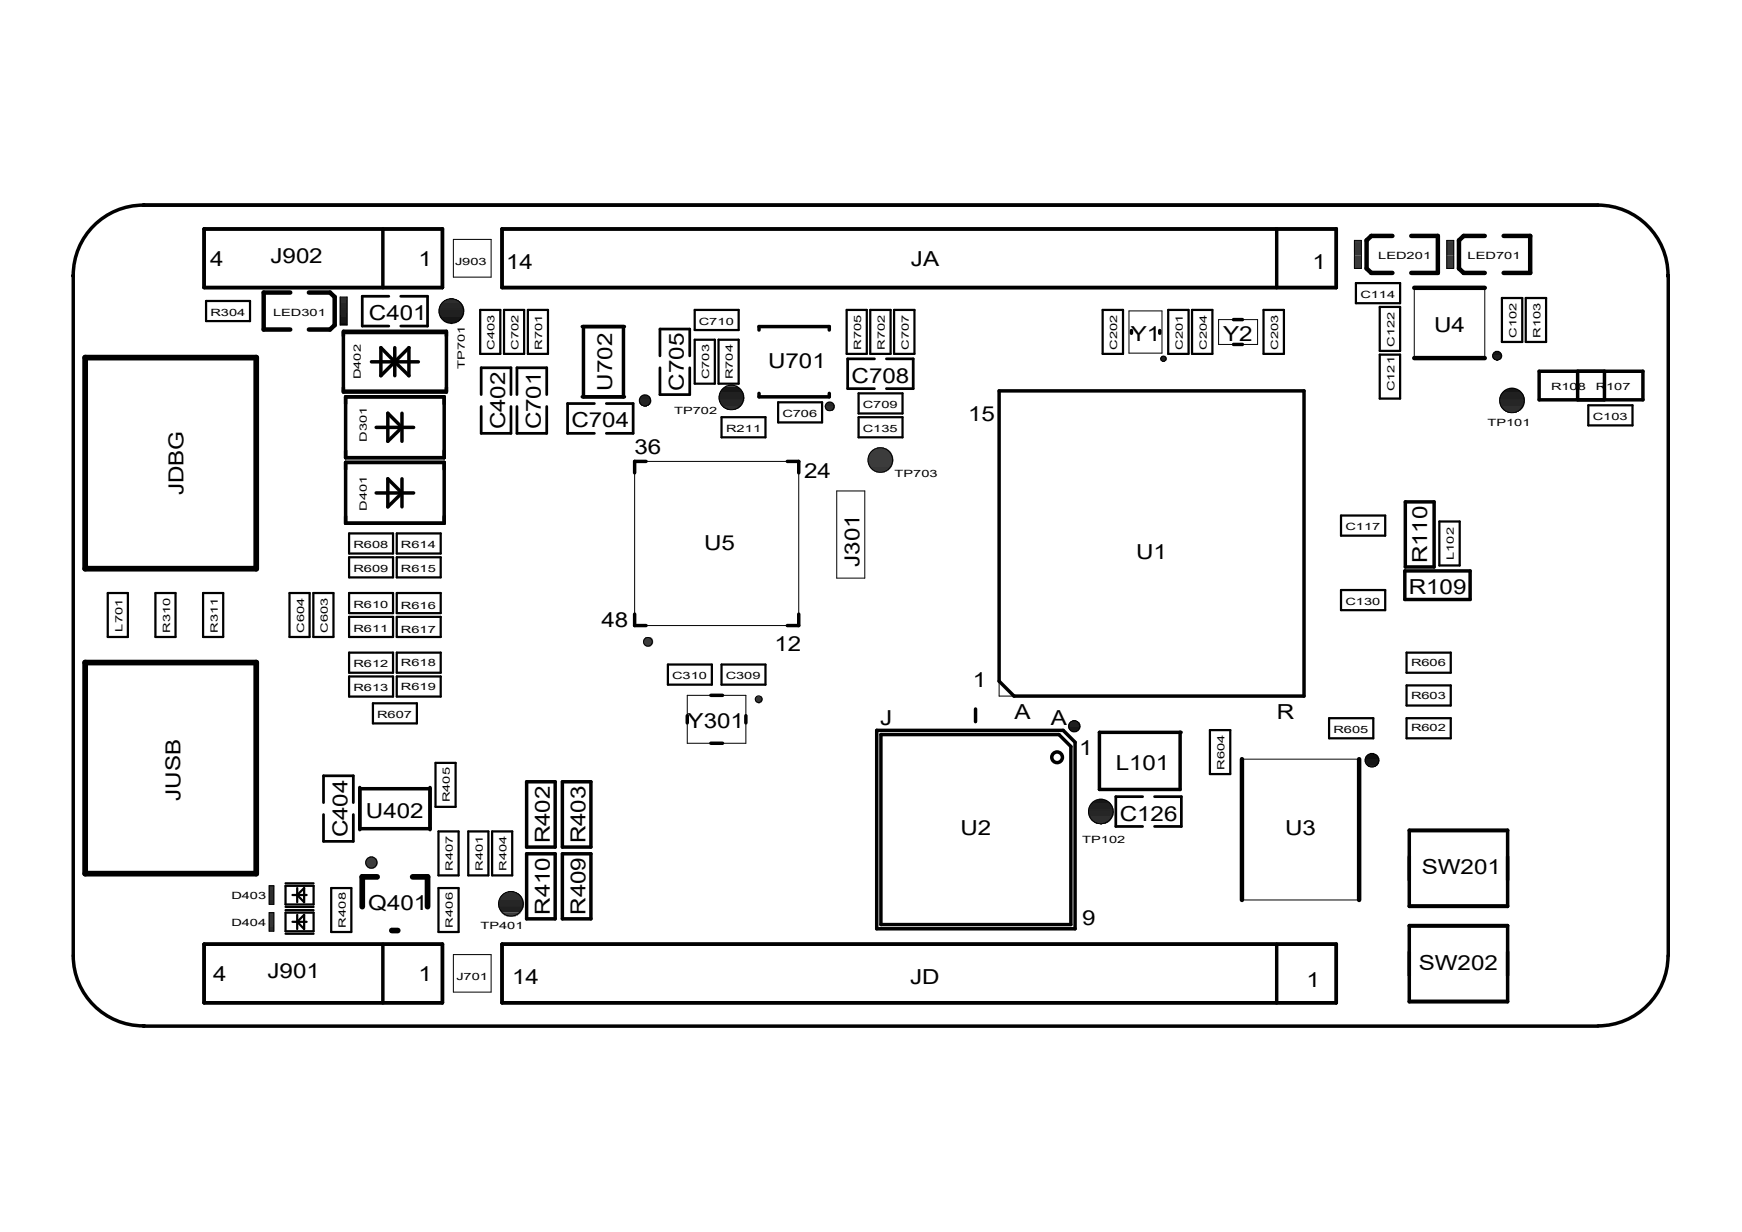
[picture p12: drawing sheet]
<svg xmlns="http://www.w3.org/2000/svg" width="297mm" height="210mm" viewBox="0 0 297 210" stroke-linecap="round" stroke-linejoin="round" font-family="sans-serif">
<g fill="none" stroke="#000" stroke-width=".17">
<path d="M58 55.3h1.2M58 55.2h1.2M58 55h1.2M58 54.8h1.2M58 54.7h1.2M58 54.5h1.2M58 54.3h1.2M58 54.1h1.2M58 54h1.2M58 53.8h1.2M58 53.6h1.2M58 53.5h1.2"/>
<path d="M58 53.3h1.2M58 53.1h1.2M58 53h1.2M58 52.8h1.2M58 52.6h1.2M58 52.5h1.2M58 52.3h1.2M58 52.1h1.2M58 51.9h1.2M58 51.8h1.2M58 51.6h1.2M58 51.4h1.2"/>
<path d="M58 51.3h1.2M58 51.1h1.2M58 50.9h1.2M58 50.8h1.2M58 50.6h1.2v4.8h-1.2zM74.8 53.3h4.3M74.8 53.1h4.3M74.8 53h4.3M74.8 52.8h4.3M74.9 53.5h4.2M74.9 52.6h4.2M74.9 53.6h4.1"/>
<path d="M74.9 52.5h4.1M75 52.3h4M75 53.8h4M75.1 54h3.8M75.1 52.1h3.8M75.1 54.1h3.7M75.1 51.9h3.7M75.3 54.3h3.4M75.3 51.8h3.4M75.4 51.6h3.2M75.4 54.5h3.1M75.6 51.4h2.8"/>
<path d="M75.6 54.7h2.8M75.8 51.3h2.4M75.8 54.8h2.3M76.1 51.1h1.8M76.2 55h1.6M76.7 50.9h.6M76.9 55.2h.2M77.3 40.8h6.4v6.4h-6.4zM192.5 53h5.6v7.2h-5.6zM207.8 54.5h6.6v4.2h-6.6zM230.9 45.7h1.2M230.9 45.5h1.2"/>
<path d="M230.9 45.3h1.2M230.9 45.2h1.2M230.9 45h1.2M230.9 44.8h1.2M230.9 44.7h1.2M230.9 44.5h1.2M230.9 44.3h1.2M230.9 44.2h1.2M230.9 44h1.2M230.9 43.8h1.2M230.9 43.6h1.2M230.9 43.4h1.2"/>
<path d="M230.9 43.3h1.2M230.9 43.1h1.2M230.9 42.9h1.2M230.9 42.8h1.2M230.9 42.6h1.2M230.9 42.4h1.2M230.9 42.2h1.2M230.9 42.1h1.2M230.9 41.9h1.2M230.9 41.7h1.2M230.9 41.6h1.2M230.9 41.4h1.2"/>
<path d="M230.9 41.2h1.2M230.9 41.1h1.2M230.9 41h1.2v4.8h-1.2zM241.1 49.1h12.1v11.9h-12.1zM246.7 45.7h1.2M246.7 45.5h1.2M246.7 45.3h1.2M246.7 45.2h1.2M246.7 45h1.2M246.7 44.8h1.2M246.7 44.7h1.2M246.7 44.5h1.2"/>
<path d="M246.7 44.3h1.2M246.7 44.2h1.2M246.7 44h1.2M246.7 43.8h1.2M246.7 43.6h1.2M246.7 43.4h1.2M246.7 43.3h1.2M246.7 43.1h1.2M246.7 42.9h1.2M246.7 42.8h1.2M246.7 42.6h1.2M246.7 42.4h1.2"/>
<path d="M246.7 42.2h1.2M246.7 42.1h1.2M246.7 41.9h1.2M246.7 41.7h1.2M246.7 41.6h1.2M246.7 41.4h1.2M246.7 41.2h1.2M246.7 41.1h1.2M246.7 41h1.2v4.8h-1.2zM255 59.9h.6M284.4 46.9v.2a12 12 0 0 0-11.9-12.1h-248h.1a12 12 0 0 0-12.1 12.1v-.2v116a12 12 0 0 0 12.1 12h-.1M284.4 46.9v116"/>
<path d="M108.2 78.7h28v27.9h-28zM109 68.4h2M109 68.2h2M109 68.1h2M109.1 68.6h1.9M109.1 68.7h1.8M109.1 67.9h1.8M109.2 67.7h1.6M109.2 68.9h1.6M109.3 67.6h1.4M109.4 69.1h1.2M109.6 67.4h.8"/>
<path d="M109.8 69.3h.4M122.6 68.1h4.2M122.6 67.9h4.3M122.6 67.7h4.3M122.6 67.6h4.2M122.6 68.2h4.2M122.6 67.4h4.2M122.7 68.4h4M122.7 67.2h4.1M122.7 67.1h4M122.8 68.6h3.9M122.8 66.9h3.9"/>
<path d="M122.9 68.7h3.7M122.9 66.7h3.7M122.9 68.9h3.6M123 66.5h3.4M123.1 69.1h3.3M123.1 66.4h3.2M123.2 69.3h3.1M123.3 66.2h2.9M123.4 69.4h2.7M123.5 66h2.4M123.6 69.6h2.3M123.8 65.8h1.9"/>
<path d="M124 69.8h1.5M124.2 65.7h1M140.7 69.3h1.6M140.7 69.1h1.6M140.7 69.4h1.6M140.8 69.6h1.4M140.8 68.9h1.4M140.8 69.8h1.4M140.9 68.7h1.2M141 69.9h1M141.1 68.6h.8M148 78.7h4.2"/>
<path d="M148 78.6h4.3M148 78.4h4.3M148 78.2h4.2M148 78.9h4.2M148 78.1h4.2M148 77.9h4.2M148.1 79.1h4M148.1 77.7h4M148.2 79.2h3.9M148.2 77.6h3.9M148.3 79.4h3.7M148.3 77.4h3.7"/>
<path d="M148.3 79.6h3.6M148.4 77.2h3.5M148.5 79.8h3.3M148.5 77h3.3M148.6 79.9h3M148.7 76.9h2.9M148.8 76.7h2.6M149.1 76.5h2M149.6 76.4h1.1M170.3 66.6h52v52.1h-52zM197.9 61.1h1M197.9 61.3h1"/>
<path d="M198 61.4h.8M198 60.9h.8M198.1 60.7h.6M198.2 61.6h.4M254.5 60.7h1.6M254.5 60.6h1.6M254.5 60.9h1.5M254.5 60.4h1.5M254.6 61.1h1.3M254.6 60.2h1.3M254.7 60.1h1.1M254.8 61.3h1"/>
<path d="M255.1 61.4h.3M255.7 68.6h4.2M255.7 68.4h4.2M255.7 68.2h4.2M255.7 68.1h4.2M255.7 67.9h4.2M255.7 68.7h4.2M255.7 67.7h4.2M255.8 68.9h4M255.8 69.1h4M255.8 67.6h4M255.9 67.4h3.9"/>
<path d="M255.9 69.3h3.8M255.9 67.2h3.8M256 69.4h3.6M256.1 67.1h3.4M256.1 69.6h3.4M256.2 66.9h3.2M256.3 69.8h3M256.4 66.7h2.8M256.5 69.9h2.7M256.6 66.5h2.4M256.7 70.1h2.2M256.9 66.4h1.8"/>
<path d="M257 70.3h1.6M257.3 66.2h1M142.7 83.7h4.7v14.9h-4.7zM148.8 80.1h2.7M149.1 80.3h2.1M149.4 80.4h1.4M109.7 109.6h1.6M109.7 109.4h1.6M109.7 109.3h1.6M109.8 109.1h1.5M109.8 109.8h1.4M109.9 108.9h1.3"/>
<path d="M109.9 109.9h1.2M110 108.8h1M110.2 110.1h.7M117.2 118.5h10v8.2h-10zM128.8 119.3h1.2M128.8 119.1h1.2M128.8 119.5h1.1M128.9 119h1M128.9 119.6h.9M129 118.8h.8M129.2 119.8h.3M182.2 123.9h2"/>
<path d="M182.2 124h1.9M182.2 123.7h1.9M182.2 123.5h1.9M182.2 124.2h1.9M182.3 123.4h1.8M182.4 124.4h1.6M182.4 123.2h1.6M182.5 124.5h1.4M182.6 123h1.2M182.8 124.7h.8M182.9 122.9h.6M185.6 138.6h4.2"/>
<path d="M185.6 138.5h4.3M185.6 138.3h4.3M185.6 138.1h4.2M185.6 138.8h4.2M185.6 138h4.2M185.7 139h4.1M185.7 137.8h4.1M185.7 139.1h4M185.7 137.6h4M185.8 139.3h3.8M185.8 137.5h3.9M185.9 139.5h3.6"/>
<path d="M185.9 137.3h3.7M186 139.7h3.4M186 137.1h3.4M186.1 139.8h3.2M186.1 136.9h3.2M186.3 136.8h2.8M186.4 140h2.7M186.5 136.6h2.4M186.8 136.4h1.8M187.4 136.3h.6M211.8 129.4h19.9v24h-19.9zM232.7 129.8h2.4"/>
<path d="M232.7 129.6h2.5M232.7 129.5h2.4M232.8 130h2.3M232.8 129.3h2.3M232.8 129.1h2.2M232.9 130.1h2.1M232.9 128.9h2M233 130.3h1.9M233.1 128.8h1.7M233.1 130.5h1.7M233.3 128.6h1.3M233.3 130.6h1.2"/>
<path d="M233.6 128.4h.6M45.9 158.7h.8M45.9 158.5h.8M45.9 158.3h.8M45.9 158.2h.8M45.9 158h.8M45.9 157.8h.8M45.9 157.6h.8M45.9 157.5h.8M45.9 157.3h.8M45.9 157.1h.8M45.9 157h.8"/>
<path d="M45.9 156.8h.8M45.9 156.6h.8M45.9 156.5h.8M45.9 156.3h.8M45.9 156.1h.8M45.9 156h.8M45.9 155.8h.8M45.9 155.6h.8M45.9 154.1h.8M45.9 153.9h.8M45.9 153.7h.8M45.9 153.5h.8"/>
<path d="M45.9 153.4h.8M45.9 153.2h.8M45.9 153h.8M45.9 152.9h.8M45.9 152.7h.8M45.9 152.5h.8M45.9 152.4h.8M45.9 152.2h.8M45.9 152h.8M45.9 151.8h.8M45.9 151.7h.8M45.9 151.5h.8"/>
<path d="M45.9 151.3h.8M45.9 151.2h.8M45.9 151h.8v3.2h-.8zM45.9 155.6h.8v3.1h-.8zM62.3 147.1h2M62.4 147.3h1.9M62.4 146.9h1.9M62.4 146.8h1.9M62.4 147.4h1.9M62.4 146.6h1.8M62.5 147.6h1.6M62.6 146.4h1.5"/>
<path d="M62.7 147.8h1.3M62.7 146.3h1.2M62.9 148h.9M63 146.1h.6M85 154.1h4.3M85 153.9h4.3M85 154.2h4.3M85 153.7h4.2M85 154.6h4.2M85 154.4h4.2M85.1 153.5h4.1M85.1 154.7h4.1"/>
<path d="M85.1 153.4h4.1M85.2 154.9h3.9M85.2 153.2h3.9M85.3 155.1h3.7M85.3 153h3.7M85.3 155.2h3.6M85.4 152.9h3.5M85.5 155.4h3.3M85.5 152.7h3.3M85.6 155.6h3.1M85.7 152.5h2.9M85.8 155.8h2.7"/>
<path d="M85.9 152.4h2.5M86 156h2.3M86.2 152.2h1.9M86.4 156.1h1.5M86.7 152h.9M186.6 140.2h2.3M186.9 140.3h1.7M187.7 140.5h.1M24.5 174.9h248M77.3 162.7h6.4v6.4h-6.4zM284.4 162.9a12 12 0 0 1-11.9 12"/>
<circle cx="76.9" cy="53" r="2.1"/>
<circle cx="110" cy="68.3" r=".95"/>
<circle cx="124.7" cy="67.8" r="2.1"/>
<circle cx="141.5" cy="69.3" r=".74"/>
<circle cx="150.1" cy="78.4" r="2.1"/>
<circle cx="198.4" cy="61.2" r=".44"/>
<circle cx="255.2" cy="60.6" r=".74"/>
<circle cx="257.8" cy="68.3" r="2.1"/>
<circle cx="110.5" cy="109.4" r=".74"/>
<circle cx="129.3" cy="119.2" r=".57"/>
<circle cx="183.2" cy="123.8" r=".95"/>
<circle cx="187.7" cy="138.3" r="2.1"/>
<circle cx="233.9" cy="129.6" r="1.16"/>
<circle cx="63.3" cy="147" r=".95"/>
<circle cx="87.1" cy="154.1" r="2.1"/>
</g>
<g fill="none" stroke="#000" stroke-width=".38">
<path d="M35.1 51.3h7.5v3.4h-7.5zM81.9 52.8h3.4v7.5h-3.4zM85.9 52.8h3.5v7.5h-3.5zM90 52.8h3.4v7.5h-3.4zM118.4 57.9h3.5v7.5h-3.5zM118.4 52.8h7.5v3.5h-7.5zM122.5 57.9h3.4v7.5h-3.4zM144.4 52.8h3.4v7.5h-3.4zM148.4 52.8h3.4v7.5h-3.4zM152.4 52.8h3.5v7.5h-3.5zM188 52.8h3.5v7.5h-3.5zM199.2 52.8h3.4v7.5h-3.4z"/>
<path d="M203.2 52.8h3.5v7.5h-3.5zM215.4 52.8h3.5v7.5h-3.5zM231.2 48.3h7.5v3.4h-7.5zM235.2 52.3h3.5v7.5h-3.5zM256.1 50.8h3.4v7.5h-3.4zM260.1 50.8h3.5v7.5h-3.5zM123 71.1h7.5v3.4h-7.5zM132.7 68.6h7.5v3.4h-7.5zM146.4 71.1h7.5v3.4h-7.5zM146.4 67.1h7.5v3.4h-7.5zM235.2 60.5h3.5v7.4h-3.5zM270.8 69.1h7.5v3.4h-7.5z"/>
<path d="M59.5 90.9h7.5v3.5h-7.5zM59.5 95h7.5v3.4h-7.5zM67.6 90.9h7.5v3.5h-7.5zM67.6 95h7.5v3.4h-7.5zM228.6 87.9h7.6v3.4h-7.6zM245.4 88.9h3.5v7.5h-3.5zM18.4 101.1h3.4v7.5h-3.4zM26.5 101.1h3.4v7.5h-3.4zM34.6 101.1h3.5v7.5h-3.5zM49.4 101.1h3.4v7.5h-3.4zM53.4 101.1h3.5v7.5h-3.5zM59.5 105.2h7.5v3.4h-7.5z"/>
<path d="M59.5 101.1h7.5v3.4h-7.5zM59.5 111.3h7.5v3.4h-7.5zM59.5 115.3h7.5v3.4h-7.5zM63.6 119.9h7.5v3.4h-7.5zM67.6 105.2h7.5v3.4h-7.5zM67.6 115.3h7.5v3.4h-7.5zM67.6 111.3h7.5v3.4h-7.5zM67.6 101.1h7.5v3.4h-7.5zM113.9 113.3h7.5v3.4h-7.5zM123 113.3h7.5v3.4h-7.5zM228.6 100.6h7.6v3.4h-7.6zM239.8 111.3h7.6v3.4h-7.6z"/>
<path d="M239.8 116.8h7.6v3.5h-7.6zM74.3 130h3.4v7.5h-3.4zM206.3 124.5h3.5v7.5h-3.5zM226.6 122.4h7.5v3.5h-7.5zM239.8 122.4h7.6v3.5h-7.6zM48.7 155.2h4.8M48.7 159.2h4.8M48.7 150.6h4.8M48.7 154.6h4.8M48.7 151h4.8v3.2h-4.8zM48.7 155.6h4.8v3.1h-4.8zM49.9 157.1h2.4"/>
<path d="M49.9 152.6h2.4M50.7 151.4v2.4M50.7 156v2.4M50.7 157.1l1.2-1.1v2.4zM51.9 151.4v2.4l-1.2-1.2zM56.5 151.4h3.4v7.5h-3.4zM74.8 151.4h3.4v7.5h-3.4zM74.8 141.7h3.4v7.5h-3.4zM79.8 141.7h3.5v7.5h-3.5zM83.9 141.7h3.4v7.5h-3.4z"/>
</g>
<g fill="none" stroke="#000" stroke-width=".59">
<path d="M34.8 39h40.6v10h-40.6zM65.3 39v10M85.6 39h142.2v10h-142.2zM217.7 39v10M58.5 56.5h17.6v10.3h-17.6zM58.5 56.7h17.6M64.9 59.3v4.8l4.8-4.8v4.8zM67.3 59.3v4.8M99.3 55.7h7.2M99.5 55.7v11.9M106.3 55.7v11.9M129.4 56.3v-.6h12v.6"/>
<path d="M192.9 56.3v.5M197.7 56.3v.5M210.3 54.5h1.5M210.3 58.7h1.5M284.4 46.9v.2a12 12 0 0 0-11.9-12.1h-248h.1a12 12 0 0 0-12.1 12.1v-.2v116a12 12 0 0 0 12.1 12h-.1M284.4 46.9v116M58.5 66.7h17.6M58.9 67.6h16.8v10.4h-16.8zM58.9 78.8h16.8v10.4h-16.8zM63.3 61.7h8M64.1 72.9h6.4M66.1 70.4l2.4 2.5-2.4 2.3z"/>
<path d="M68.5 70.4v4.8M99.3 67.6h7.2M110.2 78.7h-2v1.9M129.4 67.1v.5h12v-.5M134.2 78.7h2v1.9M170.3 66.6h52v52.1h-49.4l-2.6-2.6zM262.4 63.3h17.7v4.9h-17.7zM269 63.3v4.9M273.6 63.3v4.9M64.1 84h6.4M66.1 81.6l2.4 2.4-2.4 2.4zM68.5 81.6v4.8"/>
<path d="M239.5 97.3h11.2v4.9h-11.2zM239.6 85.6h4.9v11h-4.9zM108.2 104.7v1.9h2M121.2 118.5h2M136.2 104.7v1.9h-2M61.3 134.2v7.2M61.3 134.5h12M73.3 134.2v7.2M89.8 133.3h4.9v11.1h-4.9zM95.9 133.3h4.9v11.1h-4.9zM117.2 122v1.2M121.2 126.7h2"/>
<path d="M127.2 122v1.2M149.5 124.5h31.8l2 2v31.8h-33.8zM150.2 125.2h30.4l2 2.1v30.3h-32.4zM166.3 120.9v2.1M187.5 124.8h13.7v9.8h-13.7zM61.3 141.3h12M89.8 145.5h4.9v11.1h-4.9zM95.9 145.5h4.9v11.1h-4.9zM240.3 141.5h16.7v13h-16.7zM240.3 157.8h16.7v13h-16.7zM240.3 157.9h16.7M240.3 154.4h16.7"/>
<path d="M240.3 141.6h16.7M24.5 174.9h248M34.8 161h40.6v9.9h-40.6zM65.3 161v9.9M85.6 161h142.2v9.9h-142.2zM217.7 161v9.9M240.3 170.7h16.7M284.4 162.9a12 12 0 0 1-11.9 12"/>
<circle cx="180.2" cy="129.1" r=".91"/>
</g>
<g fill="none" stroke="#000" stroke-width=".47">
<path d="M66.3 50.5h-4.5v5.1h4.5M68.3 50.5h4.6v5.1h-4.6M82 67.3v-4.6h5.1v4.6M82 69.3v4.6h5.1v-4.6M88.1 69.3v4.6h5.1v-4.6M88.1 67.3v-4.6h5.1v4.6M101.3 68.8h-4.5v5.1h4.5M103.4 68.8h4.5v5.1h-4.5M112.5 60.7v-4.6h5.1v4.6M112.5 62.7v4.6h5.1v-4.6M149.1 61.2h-4.6v5.1h4.6M151.1 61.2h4.6v5.1h-4.6"/>
<path d="M55.2 136.8v-4.6h5v4.6M55.2 138.9v4.5h5v-4.5M194.8 135.8h-4.6v5.1h4.6M196.8 135.8h4.6v5.1h-4.6"/>
</g>
<path d="M14.5 61h29.2v35.9h-29.2zM14.5 112.9h29.2v36h-29.2zM64.3 149.5h-2.5v5.1M66.8 158.6h1M70.4 149.5h2.5v5.1" fill="none" stroke="#000" stroke-width=".97"/>
<path d="M49.5 49.9h-4.5v6.3h4.5M52.7 49.9h3.6l.8 .7v4.8l-.8 .8h-3.6M237.4 40.2h-3.6l-.8 .8v4.8l.8 .7h3.6M240.6 40.2h4.6v6.3h-4.6M241.1 49.1h12.1M253.2 40.2h-3.6l-.8 .8v4.8l.8 .7h3.6M256.4 40.2h4.5v6.3h-4.5M241.1 61h12.1M211.8 129.4v24M231.7 129.4v24" fill="none" stroke="#000" stroke-width=".76"/>
<circle cx="201.2" cy="124.8" r=".3" fill="#000"/>
<g font-size="3.5">
<text x="35.9" y="45.4">4</text>
<text x="46.1" y="44.9">J902</text>
<text x="71.4" y="45.4">1</text>
<text x="86.3" y="45.9">14</text>
<text x="155.3" y="45.4">JA</text>
<text x="223.8" y="45.9">1</text>
<text x="62.9" y="54.6">C401</text>
<text x="192.8" y="58.1">Y1</text>
<text x="208.5" y="58.1">Y2</text>
<text x="244.5" y="56.6">U4</text>
<text x="131" y="62.7">U701</text>
<text x="145.2" y="65.2">C708</text>
<text x="104.4" y="66.6" transform="rotate(-90 104.4 66.6)">U702</text>
<text x="116.6" y="66.6" transform="rotate(-90 116.6 66.6)">C705</text>
<text x="165.1" y="71.8">15</text>
<text x="86.1" y="73.2" transform="rotate(-90 86.1 73.2)">C402</text>
<text x="92.2" y="73.2" transform="rotate(-90 92.2 73.2)">C701</text>
<text x="97.5" y="72.9">C704</text>
<text x="108.2" y="77.4">36</text>
<text x="137.1" y="81.5">24</text>
<text x="31.3" y="84.5" transform="rotate(-90 31.3 84.5)">JDBG</text>
<text x="120.1" y="93.7">U5</text>
<text x="193.7" y="95.2">U1</text>
<text x="146.6" y="96.6" transform="rotate(-90 146.6 96.6)">J301</text>
<text x="240.2" y="101.3">R109</text>
<text x="243.3" y="96.1" transform="rotate(-90 243.3 96.1)">R110</text>
<text x="102.6" y="106.9">48</text>
<text x="132" y="111">12</text>
<text x="165.9" y="117.1">1</text>
<text x="117.2" y="124.1">Y301</text>
<text x="150.1" y="123.6">J</text>
<text x="173" y="122.6">A</text>
<text x="179.2" y="123.6">A</text>
<text x="217.7" y="122.6">R</text>
<text x="184" y="128.7">1</text>
<text x="190.2" y="131.2">L101</text>
<text x="30.8" y="136.5" transform="rotate(-90 30.8 136.5)">JUSB</text>
<text x="59.2" y="142.7" transform="rotate(-90 59.2 142.7)">C404</text>
<text x="62.4" y="139.4">U402</text>
<text x="93.7" y="143.8" transform="rotate(-90 93.7 143.8)">R402</text>
<text x="99.8" y="143.8" transform="rotate(-90 99.8 143.8)">R403</text>
<text x="163.7" y="142.4">U2</text>
<text x="190.9" y="139.9">C126</text>
<text x="219.1" y="142.4">U3</text>
<text x="242.4" y="149">SW201</text>
<text x="62.8" y="155.1">Q401</text>
<text x="93.7" y="156" transform="rotate(-90 93.7 156)">R410</text>
<text x="99.8" y="156" transform="rotate(-90 99.8 156)">R409</text>
<text x="184.5" y="157.6">9</text>
<text x="36.4" y="167.3">4</text>
<text x="45.6" y="166.8">J901</text>
<text x="71.4" y="167.3">1</text>
<text x="87.3" y="167.8">14</text>
<text x="155.2" y="167.8">JD</text>
<text x="241.9" y="165.3">SW202</text>
<text x="222.8" y="168.3">1</text>
</g>
<g font-size="1.7">
<text x="77.6" y="45.2">J903</text>
<text x="235" y="44.2">LED201</text>
<text x="250.2" y="44.2">LED701</text>
<text x="35.9" y="53.8">R304</text>
<text x="46.6" y="53.8">LED301</text>
<text x="231.9" y="50.8">C114</text>
<text x="84.3" y="59.6" transform="rotate(-90 84.3 59.6)">C403</text>
<text x="88.4" y="59.6" transform="rotate(-90 88.4 59.6)">C702</text>
<text x="92.5" y="59.6" transform="rotate(-90 92.5 59.6)">R701</text>
<text x="119.2" y="55.3">C710</text>
<text x="146.8" y="59.6" transform="rotate(-90 146.8 59.6)">R705</text>
<text x="150.9" y="59.6" transform="rotate(-90 150.9 59.6)">R702</text>
<text x="154.9" y="59.6" transform="rotate(-90 154.9 59.6)">C707</text>
<text x="190.5" y="59.6" transform="rotate(-90 190.5 59.6)">C202</text>
<text x="201.7" y="59.6" transform="rotate(-90 201.7 59.6)">C201</text>
<text x="205.7" y="59.6" transform="rotate(-90 205.7 59.6)">C204</text>
<text x="217.9" y="59.6" transform="rotate(-90 217.9 59.6)">C203</text>
<text x="237.7" y="59.1" transform="rotate(-90 237.7 59.1)">C122</text>
<text x="258.6" y="57.6" transform="rotate(-90 258.6 57.6)">C102</text>
<text x="262.6" y="57.6" transform="rotate(-90 262.6 57.6)">R103</text>
<text x="61.5" y="64.7" transform="rotate(-90 61.5 64.7)">D402</text>
<text x="79.2" y="62.8" transform="rotate(-90 79.2 62.8)">TP701</text>
<text x="120.9" y="64.7" transform="rotate(-90 120.9 64.7)">C703</text>
<text x="125" y="64.7" transform="rotate(-90 125 64.7)">R704</text>
<text x="114.9" y="70.6">TP702</text>
<text x="133.4" y="71.1">C706</text>
<text x="147.1" y="69.6">C709</text>
<text x="237.7" y="66.7" transform="rotate(-90 237.7 66.7)">C121</text>
<text x="264.5" y="66.5">R108</text>
<text x="271.6" y="71.6">C103</text>
<text x="272.1" y="66.5">R107</text>
<text x="62.5" y="75.3" transform="rotate(-90 62.5 75.3)">D301</text>
<text x="123.8" y="73.6">R211</text>
<text x="147.1" y="73.6">C135</text>
<text x="253.6" y="72.6">TP101</text>
<text x="152.5" y="81.2">TP703</text>
<text x="62.5" y="87" transform="rotate(-90 62.5 87)">D401</text>
<text x="60.3" y="93.4">R608</text>
<text x="68.4" y="93.4">R614</text>
<text x="229.4" y="90.4">C117</text>
<text x="247.9" y="95.5" transform="rotate(-90 247.9 95.5)">L102</text>
<text x="60.3" y="97.5">R609</text>
<text x="68.4" y="97.5">R615</text>
<text x="20.9" y="107.7" transform="rotate(-90 20.9 107.7)">L701</text>
<text x="29" y="107.9" transform="rotate(-90 29 107.9)">R310</text>
<text x="37.1" y="107.9" transform="rotate(-90 37.1 107.9)">R311</text>
<text x="51.9" y="107.9" transform="rotate(-90 51.9 107.9)">C604</text>
<text x="55.9" y="107.9" transform="rotate(-90 55.9 107.9)">C603</text>
<text x="60.3" y="107.7">R611</text>
<text x="60.3" y="103.6">R610</text>
<text x="68.4" y="107.9">R617</text>
<text x="68.4" y="103.8">R616</text>
<text x="229.4" y="103.1">C130</text>
<text x="60.3" y="113.8">R612</text>
<text x="68.4" y="113.5">R618</text>
<text x="240.6" y="113.5">R606</text>
<text x="60.3" y="117.8">R613</text>
<text x="68.4" y="117.6">R619</text>
<text x="114.6" y="115.8">C310</text>
<text x="123.7" y="115.8">C309</text>
<text x="240.6" y="119.1">R603</text>
<text x="64.3" y="122.3">R607</text>
<text x="227.4" y="124.9">R605</text>
<text x="240.6" y="124.6">R602</text>
<text x="208.8" y="131.2" transform="rotate(-90 208.8 131.2)">R604</text>
<text x="76.7" y="136.8" transform="rotate(-90 76.7 136.8)">R405</text>
<text x="184.5" y="143.7">TP102</text>
<text x="77.2" y="148.5" transform="rotate(-90 77.2 148.5)">R407</text>
<text x="82.3" y="148.5" transform="rotate(-90 82.3 148.5)">R401</text>
<text x="86.4" y="148.5" transform="rotate(-90 86.4 148.5)">R404</text>
<text x="39.5" y="153.3">D403</text>
<text x="39.5" y="157.9">D404</text>
<text x="59" y="158.1" transform="rotate(-90 59 158.1)">R408</text>
<text x="77.2" y="158.1" transform="rotate(-90 77.2 158.1)">R406</text>
<text x="81.9" y="158.4">TP401</text>
<text x="77.8" y="167">J701</text>
</g>
</svg>
